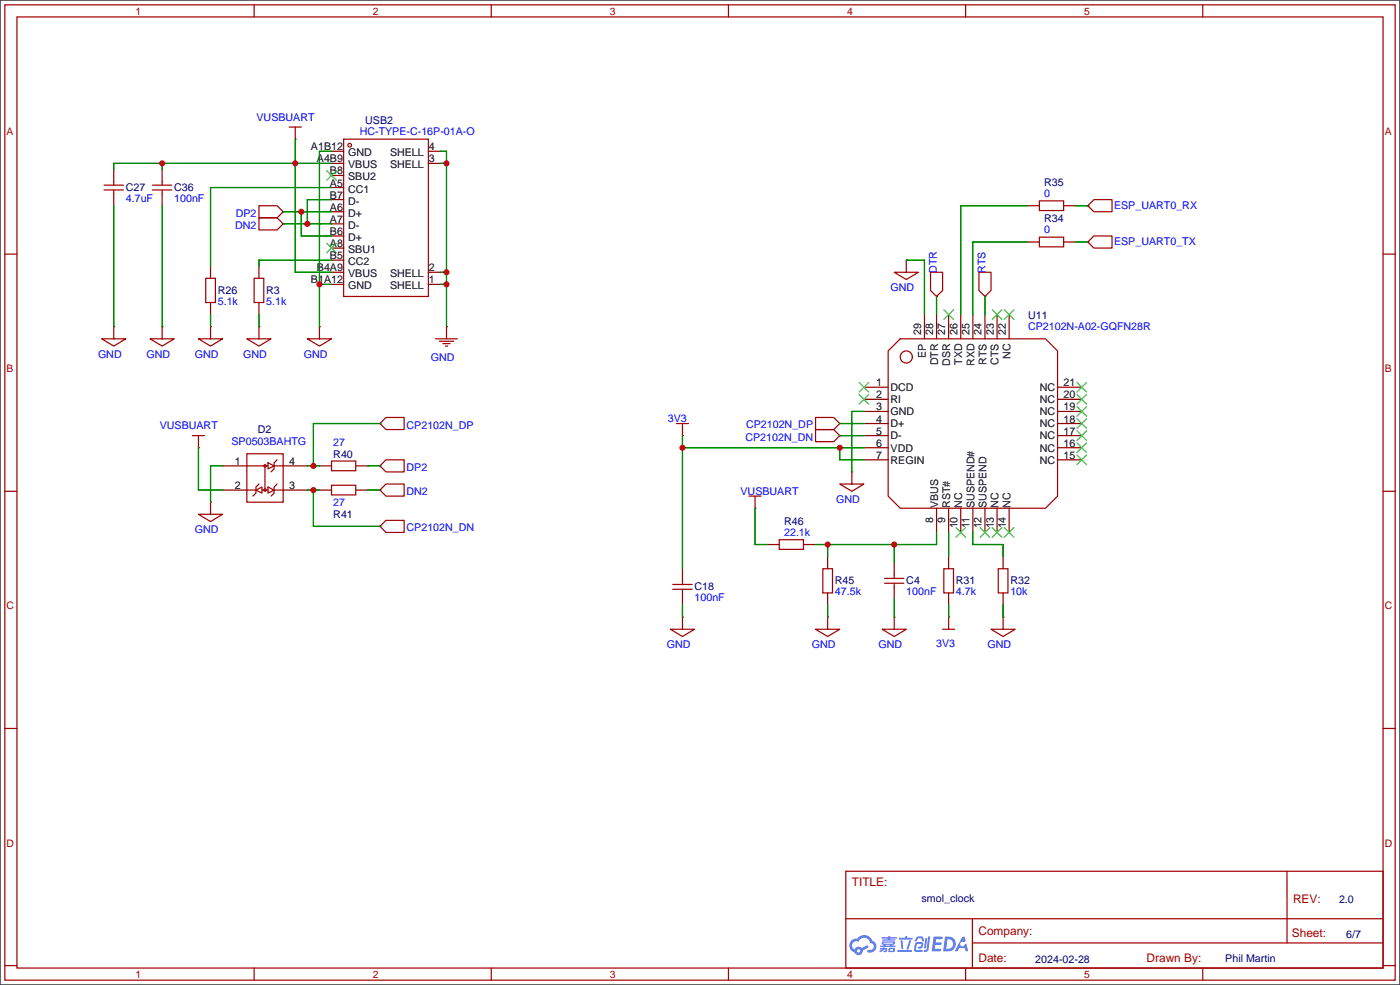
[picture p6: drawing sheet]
<svg xmlns="http://www.w3.org/2000/svg" width="294mm" height="207mm" viewBox="0 0 294 207" stroke-linecap="round" stroke-linejoin="round" font-family="sans-serif">
<path d="M0 0h293.9v206.8h-293.9z" fill="#fff" stroke="#000" stroke-width=".25"/>
<g fill="none" stroke="#a10000" stroke-width=".25">
<path d="M1 1h291.9v204.7h-291.9zM3.6 3.6h286.7v199.6h-286.7zM53.3 1v2.6M103.1 1v2.6M152.9 1v2.6M202.7 1v2.6M252.5 1v2.6M1 53.3h2.6M290.3 53.3h2.6M1 103.1h2.6M290.3 103.1h2.6M1 152.9h2.6"/>
<path d="M290.3 152.9h2.6M177.5 182.9h112.8v20.3h-112.8zM177.6 192.8h112.6M204.1 197.9h86.1M204.1 192.8v10.2M270.2 182.9v15M1 202.7h2.6M53.3 203.2v2.5M103.1 203.2v2.5M152.9 203.2v2.5M202.7 203.2v2.5M252.5 203.2v2.5"/>
<path d="M290.3 202.7h2.6"/>
</g>
<g fill="#5487ff">
<path d="M196 196.6h1.6l.3 .1-.1 .4h-1.3l-.1 .7h1.1l.2 .3-.3 .2h-1.1l-.1 .9h1.2l.2 .2-.2 .3h-1.8z"/>
<path d="M202 196.6h.5l.2 .9-.4 .3a.49 .49 0 0 0-.7 .2 .49 .49 0 0 0 .3 .6 .49 .49 0 0 0 .6-.4l.3-.2 .4 1.7h-.5l-.2-.7h-1.2l-.3 .7h-.6z"/>
<path d="M194.3 196.9h.4l-.3 2-.2 .2-.2-.2z"/>
<path d="M194.8 196.6h.5l-.4 2.7a.57 .57 0 0 1-.4 .5 .57 .57 0 0 1-.6-.2l.6-.3z"/>
<path d="M192.4 196.7l.5-.2 .7 .1 .4 1h-.4l-.3-.6h-.6l-.4 .6h-.3z"/>
<path d="M192.2 197.9l1.2-.2a.74 .74 0 0 1 .4 .8 .74 .74 0 0 1-.6 .6h-.5l-.1-.2 .3-.2h.4l.1-.6h-.9l-.2 1.3h1.2l.2 .2-.2 .2h-1.2l-.4-.1v-.4z"/>
<path d="M188.4 199.4h2.9l.2 .2-.3 .2h-2.7z"/>
<path d="M190.8 197.4h.5a2.8 2.8 0 0 1-.8 1.9l-.2-.2z"/>
<path d="M189 197.4h.4l.2 1.7-.2 .2-.2-.2z"/>
<path d="M188.8 196.8h1.2l.1-.3h.3v.3h1l.2 .3-.2 .1h-2.6z"/>
<path d="M184.8 199l.9-.1v.1l.5 .1v.6l-.8 .2v-.3h.4v-.3a.45 .45 0 0 0-.6 .3l-.5 .3-.1-.3 .5-.3h-.4z"/>
<path d="M185.1 196.7h1.3l.1-.2h.4v.2h1.2l.2 .2-.2 .1h-1.3v.2h1l.2 .2-.2 .1h-2.5l-.1-.3h1.2v-.2h-1.3z"/>
<path d="M198.4 196.6l-.4 3.1h.9a1.56 1.56 0 0 0 1.7-1.6 1.56 1.56 0 0 0-1.7-1.5zM198.9 197.1a1.05 1.05 0 0 1 1.1 1.2 1.05 1.05 0 0 1-1.4 .9z"/>
<path d="M185.2 197.7l-.1 .5 .4 .1v.2h-.7v.3h3.1l.1-.2-.1-.1h-.7l.1-.1a.43 .43 0 0 0 .5-.3 .43 .43 0 0 0-.2-.5h-2.2zM185.5 197.9h2l-.1 .2h-1.9zM185.9 198.3h1l-.1 .2h-.8z"/>
<path d="M186.6 199.1l-.1 .7 1.3-.1v-.7l-.9-.1zM186.9 199.3h.6l-.1 .3h-.5z"/>
<path d="M178.7 197.4a1.47 1.47 0 0 0 .7 2.5 .89 .89 0 0 0 1 .6 .89 .89 0 0 0 .7-1l1.3-.6-.3-.5-1.2 .6-.4-.3a.89 .89 0 0 0-1.1 .6 .9 .9 0 0 1-.5-1.2 .9 .9 0 0 1 1.3-.4 1.3 1.3 0 0 1 1.4-.9 1.3 1.3 0 0 1 1.1 1.2 .75 .75 0 0 1 .7 .9 .75 .75 0 0 1-1.1 .5l-.2 .1v.3a1.28 1.28 0 0 0 1.8-.6 1.28 1.28 0 0 0-.8-1.7 1.9 1.9 0 0 0-3.3-.5l-.6 .1zM179.9 199.6a.35 .35 0 0 1 .7 0 .35 .35 0 0 1-.7 0z"/>
</g>
<g fill="none" stroke="#a10000" stroke-width=".25">
<path d="M21.8 39.9h4.1M21.8 38.9h4.1M23.9 38.1v.8M23.9 39.9v.7M32 39.9h4.1M32 38.9h4.1M34 38.1v.8M34 39.9v.7M60.7 26.7h2.5M62 26.7v2.5M72.1 29.2h17.8v33h-17.8zM43.2 58.4h2v5.1h-2z"/>
<path d="M53.3 58.4h2.1v5.1h-2.1zM54.4 43.2h3.8l1.2 1.3-1.2 1.2h-3.8zM54.4 45.7h3.8l1.2 1.3-1.2 1.3h-3.8zM187.7 57.2h5.1l-2.6 1.5zM190.2 54.6v2.6M195.3 57.2h2.6v3.8l-1.3 1.2-1.3-1.2zM205.5 57.2h2.5v3.8l-1.2 1.2-1.3-1.2zM218.2 49.8h5.1v2h-5.1zM218.2 42.2h5.1v2h-5.1zM229.6 49.5h3.8v2.6h-3.8l-1.3-1.3zM229.6 41.9h3.8v2.6h-3.8l-1.3-1.3zM21.3 71.1h5.1l-2.5 1.5z"/>
<path d="M23.9 68.6v2.5M31.5 71.1h5.1l-2.6 1.5zM34 68.6v2.5M41.7 71.1h5l-2.5 1.5zM44.2 68.6v2.5M51.8 71.1h5.1l-2.5 1.5zM54.4 68.6v2.5M64.5 71.1h5.1l-2.5 1.5zM67.1 68.6v2.5M91.4 71.1h4.6M92.2 71.6h3M93 72.1h1.5"/>
<path d="M93.5 72.6h.5M93.7 68.6v2.5M189 71.1h30.5l2.5 2.6v30.4l-2.5 2.6h-30.5l-2.6-2.6v-30.4zM40.4 91.4h2.5M41.7 91.4v2.6M51.8 95.3h7.6v10.1h-7.6zM51.8 97.8h4.5M55.6 97.8v5.1M55.9 97.8l-.3-.3-.2 .3 .2 .2 .3-.1M56.3 97.2l1.2 .6-1.2 .6zM57.5 97.8h1.9M58.2 96.5l-.7 .7v1.2l-.6 .7"/>
<path d="M69.6 96.8h5.1v2h-5.1zM81 96.5h3.8v2.6h-3.8l-1.2-1.3zM81 87.6h3.8v2.6h-3.8l-1.2-1.3zM142 88.9h2.5M143.3 88.9v2.5M171.2 87.6h3.8l1.3 1.3-1.3 1.3h-3.8zM171.2 90.2h3.8l1.3 1.2-1.3 1.3h-3.8zM178.8 99.1v2.5M41.7 108h5l-2.5 1.5zM44.2 105.4v2.6M51.8 102.9h1.9M53.7 102.9l1.3-.7v1.3z"/>
<path d="M54.4 101.6l-.7 .6v1.3l-.6 .6M55 102.9h1.3M55.9 102.9l-.3-.3-.2 .3 .2 .2 .3-.1M56.3 102.2l1.2 .7-1.2 .6zM57.5 102.9h1.9M58.2 101.6l-.7 .6v1.3l-.6 .6M69.6 101.9h5.1v2h-5.1zM79.8 102.9l1.2-1.3h3.8v2.5h-3.8zM81 109.2h3.8v2.6h-3.8l-1.2-1.3zM157.2 104.1h2.6M158.5 104.1v2.6M163.6 113.3h5.1v2h-5.1z"/>
<path d="M172.7 119.4h2.1v5.1h-2.1zM176.3 101.6h5.1l-2.6 1.5zM198.1 119.4h2.1v5.1h-2.1zM209.5 119.4h2.1v5.1h-2.1zM140.7 132.1h5.1l-2.5 1.5zM141.2 123.7h4.1M141.2 122.7h4.1M143.3 121.9v.8M143.3 123.7v.8M143.3 129.5v2.6M171.2 132.1h5.1l-2.6 1.5zM173.7 129.5v2.6"/>
<path d="M185.2 132.1h5l-2.5 1.5zM185.7 122.4h4M185.7 121.4h4M187.7 120.7v.7M187.7 122.4v.8M187.7 129.5v2.6M197.9 132.1h2.5M199.1 129.5v2.6M208 132.1h5.1l-2.5 1.5zM210.6 129.5v2.6"/>
<circle cx="73.4" cy="30.5" r=".38"/>
<circle cx="190.2" cy="74.9" r="1.27"/>
</g>
<g fill="none" stroke="#870000" stroke-width=".25">
<path d="M23.9 35.6v2.5M34 35.6v2.5M62 29.2h.1M69.6 31.8h2.5M69.6 34.3h2.5M69.6 36.8h2.5M69.6 39.4h2.5M89.9 31.8h2.6M89.9 34.3h2.6M23.9 40.6v2.6M34 40.6v2.6M44.2 55.9v2.5"/>
<path d="M54.4 55.9v2.5M59.4 44.5h.1M59.4 47h.1M69.6 41.9h2.5M69.6 44.5h2.5M69.6 47h2.5M69.6 49.5h2.5M69.6 52.1h2.5M69.6 54.6h2.5M69.6 57.2h2.5M69.6 59.7h2.5M89.9 57.2h2.6"/>
<path d="M89.9 59.7h2.6M190.2 54.6h.1M215.6 50.8h2.6M215.6 43.2h2.6M223.3 50.8h2.5M223.3 43.2h2.5M228.3 50.8h.1M228.3 43.2h.1M23.9 68.6h.1M34 68.6h.1M44.2 68.6h.1M44.2 63.5v2.5"/>
<path d="M54.4 68.6h.1M54.4 63.5v2.5M67.1 68.6h.1M93.7 68.6h.1M194.1 66v5.1M196.6 62.2h.1M196.6 66v5.1M199.1 66v5.1M201.7 66v5.1M204.2 66v5.1M206.8 62.2h.1M206.8 66v5.1"/>
<path d="M209.3 66v5.1M211.8 66v5.1M41.7 94h.1M46.7 97.8h5.1M59.4 97.8h5.1M67.1 97.8h2.5M74.7 97.8h2.5M79.8 97.8h.1M79.8 88.9h.1M143.3 91.4h.1M176.3 88.9h.1M176.3 91.4h.1"/>
<path d="M178.8 99.1h.1M181.4 81.3h5M181.4 83.8h5M181.4 86.4h5M181.4 88.9h5M181.4 91.4h5M181.4 94h5M181.4 96.5h5M222 81.3h5.1M222 83.8h5.1M222 86.4h5.1M222 88.9h5.1"/>
<path d="M222 91.4h5.1M222 94h5.1M222 96.5h5.1M44.2 105.4h.1M46.7 102.9h5.1M59.4 102.9h5.1M67.1 102.9h2.5M74.7 102.9h2.5M79.8 102.9h.1M79.8 110.5h.1M143.3 119.4v2.5M158.5 106.7h.1"/>
<path d="M161 114.3h2.6M168.7 114.3h2.5M173.7 116.8v2.6M187.7 118.1v2.6M196.6 106.7v5.1M199.1 106.7v5.1M199.1 116.8v2.6M201.7 106.7v5.1M204.2 106.7v5.1M206.8 106.7v5.1M209.3 106.7v5.1M210.6 116.8v2.6"/>
<path d="M211.8 106.7v5.1M143.3 129.5h.1M143.3 124.5v2.5M173.7 129.5h.1M173.7 124.5v2.5M187.7 129.5h.1M187.7 123.2v2.5M199.1 129.5h.1M199.1 124.5v2.5M210.6 129.5h.1M210.6 124.5v2.5"/>
</g>
<g fill="none" stroke="#3c3" stroke-width=".25">
<path d="M68.6 35.8l2 2M70.6 35.8l-2 2M68.6 51.1l2 2M70.6 51.1l-2 2M198.1 65l2.1 2.1M200.2 65l-2.1 2.1M208.3 65l2 2.1M210.3 65l-2 2.1M210.8 65l2.1 2.1M212.9 65l-2.1 2.1M180.3 80.3l2.1 2M180.3 82.8l2.1 2"/>
<path d="M182.4 80.3l-2.1 2M182.4 82.8l-2.1 2M226.1 95.5l2 2M226.1 93l2 2M226.1 90.4l2 2.1M226.1 87.9l2 2M226.1 85.3l2 2.1M226.1 82.8l2 2M226.1 80.3l2 2M228.1 85.3l-2 2.1M228.1 90.4l-2 2.1M228.1 93l-2 2"/>
<path d="M228.1 95.5l-2 2M228.1 87.9l-2 2M228.1 82.8l-2 2M228.1 80.3l-2 2M200.7 110.7l2 2.1M202.7 110.7l-2 2.1M205.7 110.7l2.1 2.1M207.8 110.7l-2.1 2.1M208.3 110.7l2 2.1M210.3 110.7l-2 2.1M210.8 110.7l2.1 2.1M212.9 110.7l-2.1 2.1"/>
</g>
<g fill="none" stroke="#008700" stroke-width=".25">
<path d="M34 34.3v1.3M62 29.2v28h7.6M69.6 39.4h-25.4v16.5M69.6 31.8h-2.5v36.8M69.6 34.3h-45.7v1.3M92.5 31.8h1.2v36.8M92.5 34.3h1.2M23.9 43.2v25.4M34 43.2v25.4M59.4 47h10.2M59.4 44.5h10.2M63.2 44.5v5h6.4"/>
<path d="M67.1 59.7h2.5M69.6 54.6h-15.2v1.3M69.6 41.9h-5.1v5.1M92.5 59.7h1.2M92.5 57.2h1.2M190.2 54.6h3.9v11.4M215.6 50.8h-11.4v15.2M215.6 43.2h-13.9v22.8M225.8 50.8h2.5M225.8 43.2h2.5M44.2 66v2.6M54.4 66v2.6"/>
<path d="M196.6 62.2v3.8M206.8 62.2v3.8M41.7 94v8.9h5M46.7 97.8h-2.5v7.6M64.5 97.8h2.6M77.2 97.8h2.6M79.8 88.9h-14v8.9M143.3 91.4v28M143.3 94h38.1M176.3 94v2.5h5.1M176.3 91.4h5.1M176.3 88.9h5.1"/>
<path d="M181.4 86.4h-2.6v12.7M64.5 102.9h2.6M65.8 102.9v7.6h14M77.2 102.9h2.6M158.5 106.7v7.6h2.5M173.7 114.3v2.5M187.7 114.3v3.8M196.6 111.8v2.5h-25.4M199.1 111.8v5M204.2 111.8v2.5h6.4v2.5M143.3 127v2.5M173.7 127v2.5"/>
<path d="M187.7 125.7v3.8M199.1 127v2.5M210.6 127v2.5"/>
</g>
<g fill="#c00">
<circle cx="67.1" cy="59.7" r=".63"/>
<circle cx="62" cy="34.3" r=".63"/>
<circle cx="34" cy="34.3" r=".63"/>
<circle cx="64.5" cy="47" r=".63"/>
<circle cx="63.2" cy="44.4" r=".63"/>
<circle cx="93.7" cy="34.3" r=".63"/>
<circle cx="93.7" cy="57.1" r=".63"/>
<circle cx="93.7" cy="59.7" r=".63"/>
<circle cx="143.3" cy="94" r=".63"/>
<circle cx="176.3" cy="94" r=".63"/>
<circle cx="173.7" cy="114.3" r=".63"/>
<circle cx="187.7" cy="114.3" r=".63"/>
<circle cx="65.8" cy="102.9" r=".63"/>
<circle cx="65.8" cy="97.8" r=".63"/>
</g>
<g font-size="2.5" fill="#a00000">
<text x="178.8" y="186.1">TITLE:</text>
<text x="271.4" y="189.4">REV:</text>
<text x="205.4" y="196.3">Company:</text>
<text x="271.2" y="196.7">Sheet:</text>
<text x="205.4" y="201.8">Date:</text>
<text x="240.7" y="201.9">Drawn By:</text>
</g>
<g font-size="2.2" fill="#a00000">
<text x="28.4" y="3.1">1</text>
<text x="78.2" y="3.1">2</text>
<text x="128" y="3.1">3</text>
<text x="177.8" y="3.1">4</text>
<text x="227.6" y="3.1">5</text>
<text x="1.4" y="28.4">A</text>
<text x="290.7" y="28.4">A</text>
<text x="1.4" y="78.1">B</text>
<text x="290.7" y="78.1">B</text>
<text x="1.4" y="127.9">C</text>
<text x="290.7" y="127.9">C</text>
<text x="1.4" y="177.7">D</text>
<text x="290.7" y="177.7">D</text>
<text x="28.4" y="205.3">1</text>
<text x="78.2" y="205.3">2</text>
<text x="128" y="205.3">3</text>
<text x="177.8" y="205.3">4</text>
<text x="227.6" y="205.3">5</text>
</g>
<g font-size="2.2" fill="#00f">
<text x="53.9" y="25.3">VUSBUART</text>
<text x="75.5" y="28.3">HC-TYPE-C-16P-01A-O</text>
<text x="219.2" y="41.3">0</text>
<text x="26.4" y="42.4">4.7uF</text>
<text x="36.6" y="42.4">100nF</text>
<text x="49.5" y="45.5">DP2</text>
<text x="233.9" y="43.8">ESP_UART0_RX</text>
<text x="49.4" y="48">DN2</text>
<text x="219.2" y="48.9">0</text>
<text x="233.9" y="51.5">ESP_UART0_TX</text>
<text x="196.7" y="57.3" transform="rotate(-90 196.7 57.3)">DTR</text>
<text x="206.8" y="57.3" transform="rotate(-90 206.8 57.3)">RTS</text>
<text x="45.7" y="64">5.1k</text>
<text x="55.9" y="64">5.1k</text>
<text x="186.9" y="61.1">GND</text>
<text x="215.8" y="69.3">CP2102N-A02-GQFN28R</text>
<text x="20.6" y="75.1">GND</text>
<text x="30.7" y="75.1">GND</text>
<text x="40.9" y="75.1">GND</text>
<text x="51.1" y="75.1">GND</text>
<text x="63.8" y="75.1">GND</text>
<text x="90.4" y="75.7">GND</text>
<text x="85.3" y="90">CP2102N_DP</text>
<text x="140.2" y="88.6">3V3</text>
<text x="156.6" y="89.9">CP2102N_DP</text>
<text x="33.5" y="90.1">VUSBUART</text>
<text x="48.6" y="93.4">SP0503BAHTG</text>
<text x="69.9" y="93.6">27</text>
<text x="156.5" y="92.5">CP2102N_DN</text>
<text x="85.3" y="98.9">DP2</text>
<text x="69.9" y="106.3">27</text>
<text x="85.3" y="103.9">DN2</text>
<text x="155.4" y="103.8">VUSBUART</text>
<text x="175.5" y="105.6">GND</text>
<text x="40.9" y="111.9">GND</text>
<text x="85.3" y="111.6">CP2102N_DN</text>
<text x="164.6" y="112.4">22.1k</text>
<text x="175.3" y="124.9">47.5k</text>
<text x="190.2" y="124.9">100nF</text>
<text x="200.7" y="124.9">4.7k</text>
<text x="212.1" y="124.9">10k</text>
<text x="145.8" y="126.2">100nF</text>
<text x="140" y="136.1">GND</text>
<text x="170.4" y="136.1">GND</text>
<text x="184.4" y="136.1">GND</text>
<text x="196.5" y="135.8">3V3</text>
<text x="207.3" y="136.1">GND</text>
</g>
<g font-size="2.2" fill="#000080">
<text x="76.7" y="26.1">USB2</text>
<text x="26.4" y="40.1">C27</text>
<text x="36.6" y="40.1">C36</text>
<text x="219.2" y="39">R35</text>
<text x="219.2" y="46.6">R34</text>
<text x="45.7" y="61.7">R26</text>
<text x="55.9" y="61.7">R3</text>
<text x="215.8" y="67">U11</text>
<text x="54.1" y="90.9">D2</text>
<text x="70" y="96.1">R40</text>
<text x="70" y="108.8">R41</text>
<text x="164.6" y="110.1">R46</text>
<text x="145.8" y="123.9">C18</text>
<text x="175.3" y="122.6">R45</text>
<text x="190.2" y="122.6">C4</text>
<text x="200.7" y="122.6">R31</text>
<text x="212.1" y="122.6">R32</text>
<text x="193.5" y="189.4">smol_clock</text>
<text x="281.1" y="189.5">2.0</text>
<text x="282.6" y="197">6/7</text>
<text x="217.3" y="202">2024-02-28</text>
<text x="257.2" y="202">Phil Martin</text>
</g>
<g font-size="2.2">
<text x="65.3" y="31.5">A1B12</text>
<text x="66.5" y="34.1">A4B9</text>
<text x="73.1" y="32.8">GND</text>
<text x="73.1" y="35.3">VBUS</text>
<text x="81.9" y="35.3">SHELL</text>
<text x="81.9" y="32.8">SHELL</text>
<text x="90" y="34.1">3</text>
<text x="90" y="31.5">4</text>
<text x="69.3" y="36.6">B8</text>
<text x="69.3" y="39.2">A5</text>
<text x="69.3" y="41.7">B7</text>
<text x="73.1" y="37.9">SBU2</text>
<text x="73.1" y="40.4">CC1</text>
<text x="69.3" y="44.2">A6</text>
<text x="69.3" y="46.8">A7</text>
<text x="73.1" y="43">D-</text>
<text x="73.1" y="45.5">D+</text>
<text x="69.3" y="49.3">B6</text>
<text x="69.3" y="51.9">A8</text>
<text x="73.1" y="48">D-</text>
<text x="73.1" y="50.6">D+</text>
<text x="73.1" y="53.1">SBU1</text>
<text x="65.3" y="59.5">B1A12</text>
<text x="66.5" y="56.9">B4A9</text>
<text x="69.3" y="54.4">B5</text>
<text x="73.1" y="55.7">CC2</text>
<text x="73.1" y="58.2">VBUS</text>
<text x="81.9" y="58.2">SHELL</text>
<text x="90" y="59.5">1</text>
<text x="90" y="56.9">2</text>
<text x="73.1" y="60.7">GND</text>
<text x="81.9" y="60.7">SHELL</text>
<text x="193.4" y="70.3" transform="rotate(-90 193.4 70.3)">29</text>
<text x="195.9" y="70.3" transform="rotate(-90 195.9 70.3)">28</text>
<text x="198.4" y="70.3" transform="rotate(-90 198.4 70.3)">27</text>
<text x="201" y="70.3" transform="rotate(-90 201 70.3)">26</text>
<text x="203.5" y="70.3" transform="rotate(-90 203.5 70.3)">25</text>
<text x="206.1" y="70.3" transform="rotate(-90 206.1 70.3)">24</text>
<text x="208.6" y="70.3" transform="rotate(-90 208.6 70.3)">23</text>
<text x="211.1" y="70.3" transform="rotate(-90 211.1 70.3)">22</text>
<text x="194.4" y="75.1" transform="rotate(-90 194.4 75.1)">EP</text>
<text x="196.9" y="76.7" transform="rotate(-90 196.9 76.7)">DTR</text>
<text x="199.4" y="76.8" transform="rotate(-90 199.4 76.8)">DSR</text>
<text x="202" y="76.6" transform="rotate(-90 202 76.6)">TXD</text>
<text x="204.5" y="76.8" transform="rotate(-90 204.5 76.8)">RXD</text>
<text x="207.1" y="76.6" transform="rotate(-90 207.1 76.6)">RTS</text>
<text x="209.6" y="76.6" transform="rotate(-90 209.6 76.6)">CTS</text>
<text x="212.1" y="75.3" transform="rotate(-90 212.1 75.3)">NC</text>
<text x="183.9" y="81.1">1</text>
<text x="183.9" y="83.6">2</text>
<text x="186.9" y="82.1">DCD</text>
<text x="218.3" y="82.1">NC</text>
<text x="223.3" y="83.6">20</text>
<text x="223.3" y="81.1">21</text>
<text x="183.9" y="86.1">3</text>
<text x="183.9" y="88.7">4</text>
<text x="186.9" y="84.6">RI</text>
<text x="186.9" y="87.2">GND</text>
<text x="186.9" y="89.7">D+</text>
<text x="218.3" y="89.7">NC</text>
<text x="218.3" y="87.2">NC</text>
<text x="218.3" y="84.6">NC</text>
<text x="223.3" y="88.7">18</text>
<text x="223.3" y="86.1">19</text>
<text x="183.9" y="91.2">5</text>
<text x="183.9" y="93.8">6</text>
<text x="186.9" y="92.2">D-</text>
<text x="186.9" y="94.8">VDD</text>
<text x="218.3" y="94.8">NC</text>
<text x="218.3" y="92.2">NC</text>
<text x="223.3" y="93.8">16</text>
<text x="223.3" y="91.2">17</text>
<text x="49.3" y="97.6">1</text>
<text x="60.7" y="97.6">4</text>
<text x="183.9" y="96.3">7</text>
<text x="186.9" y="97.3">REGIN</text>
<text x="218.3" y="97.3">NC</text>
<text x="223.3" y="96.3">15</text>
<text x="49.3" y="102.7">2</text>
<text x="60.7" y="102.7">3</text>
<text x="196.9" y="106.7" transform="rotate(-90 196.9 106.7)">VBUS</text>
<text x="199.4" y="106.7" transform="rotate(-90 199.4 106.7)">RST#</text>
<text x="202" y="106.7" transform="rotate(-90 202 106.7)">NC</text>
<text x="204.5" y="106.7" transform="rotate(-90 204.5 106.7)">SUSPEND#</text>
<text x="207.1" y="106.7" transform="rotate(-90 207.1 106.7)">SUSPEND</text>
<text x="209.6" y="106.7" transform="rotate(-90 209.6 106.7)">NC</text>
<text x="212.1" y="106.7" transform="rotate(-90 212.1 106.7)">NC</text>
<text x="195.9" y="109.7" transform="rotate(-90 195.9 109.7)">8</text>
<text x="198.4" y="109.7" transform="rotate(-90 198.4 109.7)">9</text>
<text x="201" y="110.9" transform="rotate(-90 201 110.9)">10</text>
<text x="203.5" y="110.9" transform="rotate(-90 203.5 110.9)">11</text>
<text x="206.1" y="110.9" transform="rotate(-90 206.1 110.9)">12</text>
<text x="208.6" y="110.9" transform="rotate(-90 208.6 110.9)">13</text>
<text x="211.1" y="110.9" transform="rotate(-90 211.1 110.9)">14</text>
</g>
</svg>
